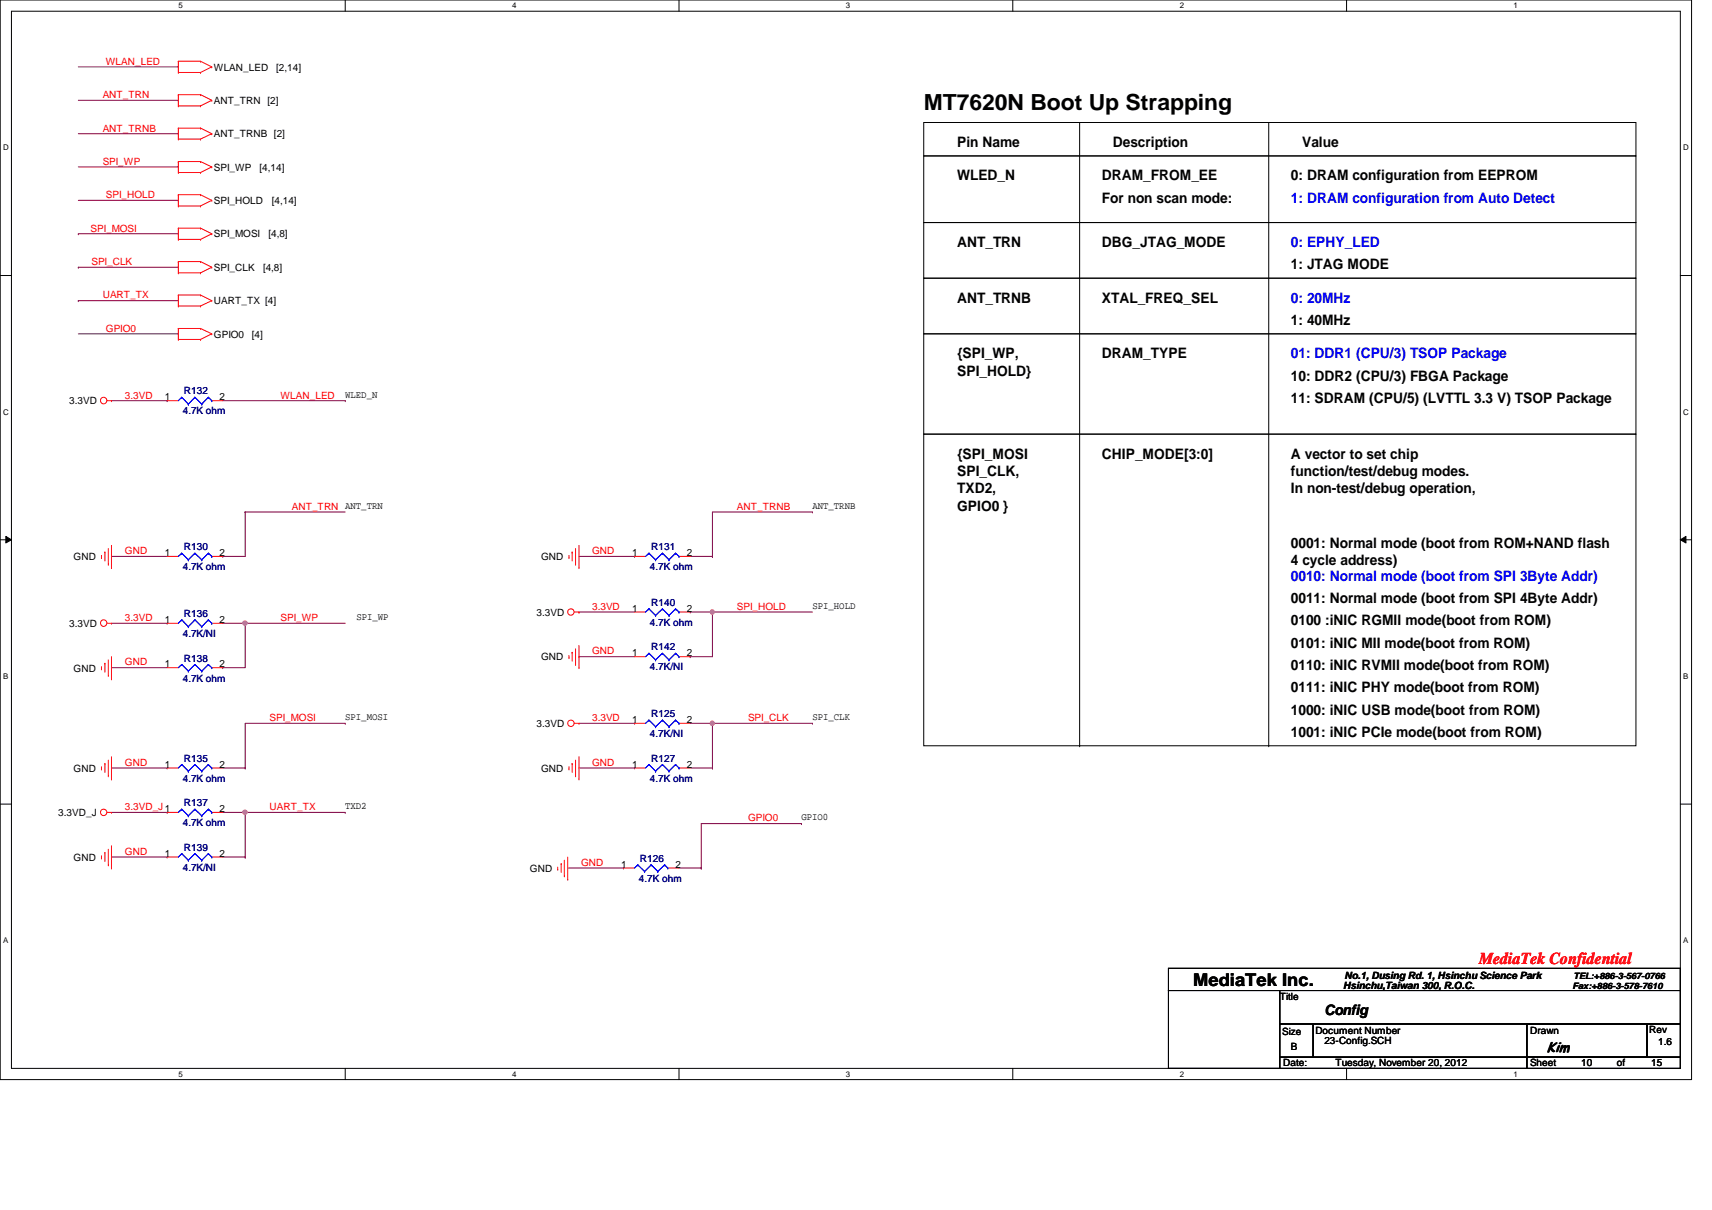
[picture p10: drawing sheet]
<svg xmlns="http://www.w3.org/2000/svg" width="297mm" height="210mm" viewBox="0 0 297 210" stroke-linecap="round" stroke-linejoin="round" font-family="sans-serif">
<path d="M0 0h293.5v187.3h-293.5zM2 1.9h289.5v183.4h-289.5z" fill="none" stroke="#000" stroke-width=".17"/>
<g fill="#fff">
<path d="M30.9 .2h.8v1.5h-.8z"/>
<path d="M30.9 185.5h.8v1.6h-.8z"/>
</g>
<path d="M59.9 0v1.9M59.9 185.3v2" fill="none" stroke="#000" stroke-width=".17"/>
<g fill="#fff">
<path d="M88.9 .2h.7v1.5h-.7z"/>
<path d="M88.9 185.5h.7v1.6h-.7z"/>
</g>
<path d="M117.8 0v1.9M117.8 185.3v2" fill="none" stroke="#000" stroke-width=".17"/>
<g fill="#fff">
<path d="M146.8 .2h.7v1.5h-.7z"/>
<path d="M146.8 185.5h.7v1.6h-.7z"/>
</g>
<path d="M175.7 0v1.9M175.7 185.3v2" fill="none" stroke="#000" stroke-width=".17"/>
<g fill="#fff">
<path d="M204.7 .2h.7v1.5h-.7z"/>
<path d="M204.7 185.5h.7v1.6h-.7z"/>
</g>
<path d="M233.6 0v1.9M233.6 185.3v2" fill="none" stroke="#000" stroke-width=".17"/>
<g fill="#fff">
<path d="M262.6 .2h.8v1.5h-.8z"/>
<path d="M262.6 185.5h.8v1.6h-.8z"/>
<path d="M.5 24.8h1v1.6h-1z"/>
<path d="M292.1 24.8h.9v1.6h-.9z"/>
<path d="M.5 70.7h1v1.5h-1z"/>
<path d="M292.1 70.7h.9v1.5h-.9z"/>
</g>
<path d="M0 47.8h2M291.5 47.8h2" fill="none" stroke="#000" stroke-width=".17"/>
<g fill="#fff">
<path d="M.5 116.5h.9v1.6h-.9z"/>
<path d="M292.1 116.5h.8v1.6h-.8z"/>
</g>
<path d="M0 93.6h2M1 93l1 .6-1 .6zM291.5 93.6l1-.6v1.2zM291.5 93.6h2" fill="none" stroke="#000" stroke-width=".17"/>
<path d="M1 93l1 .6-1 .6zM291.5 93.6l1-.6v1.2z" fill="#000"/>
<g fill="#fff">
<path d="M.5 162.4h.9v1.5h-.9z"/>
<path d="M292.1 162.4h.8v1.5h-.8z"/>
</g>
<path d="M0 139.5h2M291.5 139.5h2" fill="none" stroke="#000" stroke-width=".17"/>
<g fill="none" stroke="#800040" stroke-width=".17">
<path d="M13.6 23.2h17.3M30.9 23.2h.1M19.3 115.8h.1M19.3 115.8h9.7M38.6 115.8h.1M42.5 108.1h.1M42.5 108.1v7.7h-3.9M42.5 108.1h17.4M19.3 133.2h9.7M29 133.2h.1M38.6 133.2h3.9M42.5 133.2h.1"/>
<path d="M59.9 125.5h.1M59.9 125.5h-17.4v7.7M100.5 125.5h9.6M110.1 125.5h.1M119.8 125.5h3.8M123.6 125.5h.1"/>
</g>
<circle cx="123.6" cy="125.5" r=".38" fill="#f0f"/>
<circle cx="123.6" cy="125.5" r=".38" fill="none" stroke="#f0f" stroke-width=".17"/>
<g fill="none" stroke="#800040" stroke-width=".17">
<path d="M13.6 11.6h17.3M13.6 17.4h17.3M30.9 11.6h.1M30.9 17.4h.1M13.6 57.9h17.3M30.9 57.9h.1M19.3 69.5h9.7M29 69.5h.1M38.6 69.5h21.3M59.9 69.5h.1M19.3 96.5h.1M19.3 96.5h9.7"/>
<path d="M38.6 96.5h.1M42.5 88.8h.1M42.5 88.8h17.4M42.5 88.8v7.7h-3.9M100.5 96.5h9.6M110.1 96.5h.1M119.8 96.5h3.8M123.6 96.5h.1M141 88.8h.1M141 88.8h-17.4v7.7M100.5 133.2h9.6M110.1 133.2h.1"/>
<path d="M119.8 133.2h3.8M123.6 133.2h.1M141 125.5h.1M141 125.5h-17.4v7.7M19.3 140.9h9.7M29 140.9h.1M42.5 148.7h.1M59.9 140.9h.1M59.9 140.9h-17.4v7.8M98.5 150.6h9.7M108.2 150.6h.1M117.8 150.6h3.9"/>
<path d="M121.7 150.6h.1M139.1 142.9h.1M139.1 142.9h-17.4v7.7"/>
</g>
<circle cx="42.5" cy="140.9" r=".37" fill="#f0f"/>
<circle cx="42.5" cy="140.9" r=".37" fill="none" stroke="#f0f" stroke-width=".17"/>
<path d="M123.6 106.2h.1M123.6 106.2v7.7M19.3 148.7h9.7M29 148.7h.1M38.6 148.7h3.9M38.6 140.9h3.9M42.5 140.9h.1M42.5 148.7h.1" fill="none" stroke="#800040" stroke-width=".17"/>
<circle cx="123.6" cy="106.2" r=".38" fill="#f0f"/>
<circle cx="123.6" cy="106.2" r=".38" fill="none" stroke="#f0f" stroke-width=".17"/>
<g fill="none" stroke="#800040" stroke-width=".17">
<path d="M13.6 34.8h17.3M13.6 29h17.3M30.9 34.8h.1M30.9 29h.1M13.6 52.2h.1M13.6 46.4h.1M13.6 40.6h.1M13.6 52.2h17.3M13.6 46.4h17.3M13.6 40.6h17.3M19.3 108.1h9.7M29 108.1h.1"/>
<path d="M38.6 108.1h3.9M42.5 108.1h.1M100.5 113.9h.1M100.5 106.2h.1M100.5 106.2h9.6M100.5 113.9h9.6M119.8 113.9h.1M119.8 106.2h.1M119.8 106.2h21.2M119.8 113.9h3.8M123.6 106.2h.1"/>
</g>
<circle cx="42.5" cy="108.1" r=".37" fill="#f0f"/>
<circle cx="42.5" cy="108.1" r=".37" fill="none" stroke="#f0f" stroke-width=".17"/>
<g fill="none" stroke="#f00" stroke-width=".17">
<path d="M30.9 12.6h.1M30.9 10.6h.1M30.9 18.4h.1M30.9 16.4h.1M30.9 10.6v2M30.9 16.4v2M30.9 10.6h3.9M30.9 12.6h3.9M30.9 16.4h3.9M30.9 18.4h3.9M34.8 10.6h.1M34.8 12.6h.1"/>
<path d="M34.8 16.4h.1M34.8 18.4h.1M34.8 10.6l1.9 1M34.8 16.4l1.9 1M36.7 11.6h.1M36.7 17.4h.1M36.7 11.6l-1.9 1M36.7 17.4l-1.9 1M30.9 24.1h.1M30.9 22.2h.1M30.9 39.6h.1M30.9 35.7h.1"/>
<path d="M30.9 33.8h.1M30.9 29.9h.1M30.9 28h.1M30.9 22.2h3.9M30.9 24.1h3.9M30.9 22.2v1.9M30.9 28v1.9M30.9 33.8v1.9M30.9 39.6v1.9M30.9 39.6h3.9M30.9 33.8h3.9M30.9 35.7h3.9"/>
<path d="M30.9 28h3.9M30.9 29.9h3.9M34.8 22.2h.1M34.8 24.1h.1M34.8 39.6h.1M34.8 33.8h.1M34.8 35.7h.1M34.8 28h.1M34.8 29.9h.1M34.8 22.2l1.9 1M34.8 39.6l1.9 1M34.8 33.8l1.9 1"/>
<path d="M34.8 28l1.9 1M36.7 23.2h.1M36.7 34.8h.1M36.7 29h.1M36.7 23.2l-1.9 .9M36.7 34.8l-1.9 .9M36.7 29l-1.9 .9M30.9 58.9h.1M30.9 57h.1M30.9 51.2h.1M30.9 53.1h.1M30.9 47.3h.1"/>
<path d="M30.9 45.4h.1M30.9 41.5h.1M30.9 45.4v1.9M30.9 51.2v1.9M30.9 57v1.9M30.9 57h3.9M30.9 58.9h3.9M30.9 51.2h3.9M30.9 53.1h3.9M30.9 45.4h3.9M30.9 47.3h3.9M30.9 41.5h3.9"/>
<path d="M34.8 57h.1M34.8 58.9h.1M34.8 51.2h.1M34.8 53.1h.1M34.8 45.4h.1M34.8 47.3h.1M34.8 41.5h.1M34.8 57l1.9 .9M34.8 51.2l1.9 1M34.8 45.4l1.9 1M36.7 57.9h.1M36.7 52.2h.1"/>
<path d="M36.7 46.4h.1M36.7 40.6h.1M36.7 57.9l-1.9 1M36.7 52.2l-1.9 .9M36.7 46.4l-1.9 .9M36.7 40.6l-1.9 .9M18.6 69.5h.7M19.3 69.5h.1M29 69.5h1.9M36.7 69.5h1.9M17.6 96.7h.1M17.6 96.4v.3"/>
<path d="M18.2 95.8h.1M18.2 95.8v1.5M18.8 97.9h.1M18.8 95.2v2.7M19.3 98.5h.1M19.3 94.6v3.9M29 96.5h1.9M36.7 96.5h1.9M98.7 96.7h.1M98.7 96.4v.3M99.3 95.8h.1M99.3 95.8v1.5"/>
<path d="M99.9 97.9h.1M99.9 95.2v2.7M100.5 98.5h.1M100.5 94.6v3.9M110.1 96.5h1.9M117.8 96.5h2M17.6 116h.1M17.6 115.7v.3M18.2 115.1h.1M18.2 115.1v1.5M18.6 108.1h.7M18.8 117.2h.1"/>
<path d="M18.8 114.5v2.7M19.3 117.8h.1M19.3 108.1h.1M19.3 113.9v3.9M29 108.1h1.9M29 115.8h1.9M36.7 108.1h1.9M36.7 115.8h1.9M98.7 114.1h.1M98.7 113.7v.4M99.3 113.2h.1M99.3 113.2v1.5"/>
<path d="M99.6 106.2h.9M99.9 115.3h.1M99.9 112.6v2.7M100.5 106.2h.1M100.5 115.8h.1M100.5 112v3.8M110.1 106.2h1.9M110.1 113.9h1.9M117.8 106.2h2M117.8 113.9h2M17.6 133.4h.1M17.6 133v.4"/>
<path d="M18.2 132.5h.1M18.2 132.5v1.5M18.8 134.6h.1M18.8 131.9v2.7M19.3 135.1h.1M19.3 131.3v3.8M29 133.2h1.9M36.7 133.2h1.9M98.7 133.4h.1M98.7 133v.4M99.3 132.5h.1M99.3 132.5v1.5"/>
<path d="M99.6 125.5h.9M99.9 134.6h.1M99.9 131.9v2.7M100.5 125.5h.1M100.5 135.1h.1M100.5 131.3v3.8M110.1 125.5h1.9M110.1 133.2h1.9M117.8 125.5h2M117.8 133.2h2M17.6 148.8h.1M17.6 148.5v.3"/>
<path d="M18.2 147.9h.1M18.2 147.9v1.5M18.6 140.9h.7M18.8 150h.1M18.8 147.3v2.7M19.3 150.6h.1M19.3 140.9h.1M19.3 146.7v3.9M29 140.9h1.9M29 148.7h1.9M36.7 140.9h1.9M36.7 148.7h1.9"/>
<path d="M96.8 150.8h.1M96.8 150.4v.4M97.4 149.8h.1M97.4 149.8v1.5M97.9 151.9h.1M97.9 149.2v2.7M98.5 152.5h.1M98.5 148.7v3.8M108.2 150.6h1.9M115.9 150.6h1.9"/>
<circle cx="18" cy="69.5" r=".56"/>
<circle cx="18" cy="108.1" r=".56"/>
<circle cx="99" cy="106.2" r=".56"/>
<circle cx="99" cy="125.5" r=".56"/>
<circle cx="18" cy="140.9" r=".56"/>
</g>
<g fill="none" stroke="#000" stroke-width=".17">
<path d="M160.3 21.3h123.5v5.8h-123.5zM160.3 27.1h123.5v11.5h-123.5zM160.3 38.6h123.5v9.7h-123.5zM187.3 21.3v108.1M220.1 21.3v108.1M160.3 48.3h123.5v9.6h-123.5zM160.3 57.9h123.5v17.4h-123.5zM160.3 75.3h123.5v54.1h-123.5zM187.3 129.4h.1M220.1 129.4h.1M202.7 168h88.8v3.8h-88.8zM202.7 171.8h19.3v13.5h-19.3z"/>
<path d="M222 171.8h69.5v5.8h-69.5zM222 177.6h5.8v5.8h-5.8zM227.8 177.6h57.9v5.8h-57.9zM264.9 177.6h20.8v5.8h-20.8zM264.9 177.6h.1M264.9 177.6v5.8M285.7 177.6h5.8v5.8h-5.8zM222 183.4h42.9v1.9h-42.9zM264.9 183.4h26.6v1.9h-26.6z"/>
</g>
<g fill="none" stroke="#00f" stroke-width=".17">
<path d="M31.5 68.9h.1M31.5 68.9l-.6 .6M31.5 68.9l1.2 1.2M32.7 70.1h.1M33.8 68.9h.1M33.8 68.9l-1.1 1.2M33.8 68.9l1.2 1.2M35 70.1h.1M36.1 68.9h.1M36.1 68.9l-1.1 1.2M36.1 68.9l.6 .6M36.7 69.5h.1"/>
<path d="M31.5 96h.1M31.5 96l-.6 .5M31.5 96l1.2 1.1M32.7 97.1h.1M33.8 96h.1M33.8 96l-1.1 1.1M33.8 96l1.2 1.1M35 97.1h.1M36.1 96h.1M36.1 96l-1.1 1.1M36.1 96l.6 .5M36.7 96.5h.1"/>
<path d="M112.6 96h.1M112.6 96l-.6 .5M112.6 96l1.1 1.1M113.7 97.1h.1M114.9 96h.1M114.9 96l-1.2 1.1M114.9 96l1.2 1.1M116.1 97.1h.1M117.2 96h.1M117.2 96l-1.1 1.1M117.2 96l.6 .5M117.8 96.5h.1"/>
<path d="M31.5 115.3h.1M31.5 107.5h.1M31.5 115.3l-.6 .5M31.5 115.3l1.2 1.1M31.5 107.5l-.6 .6M31.5 107.5l1.2 1.2M32.7 116.4h.1M32.7 108.7h.1M33.8 115.3h.1M33.8 107.5h.1M33.8 115.3l-1.1 1.1M33.8 115.3l1.2 1.1"/>
<path d="M33.8 107.5l-1.1 1.2M33.8 107.5l1.2 1.2M35 116.4h.1M35 108.7h.1M36.1 115.3h.1M36.1 107.5h.1M36.1 115.3l-1.1 1.1M36.1 115.3l.6 .5M36.1 107.5l-1.1 1.2M36.1 107.5l.6 .6M36.7 115.8h.1M36.7 108.1h.1"/>
<path d="M112.6 113.3h.1M112.6 105.6h.1M112.6 113.3l-.6 .6M112.6 113.3l1.1 1.2M112.6 105.6l-.6 .6M112.6 105.6l1.1 1.2M113.7 114.5h.1M113.7 106.8h.1M114.9 113.3h.1M114.9 105.6h.1M114.9 113.3l-1.2 1.2M114.9 113.3l1.2 1.2"/>
<path d="M114.9 105.6l-1.2 1.2M114.9 105.6l1.2 1.2M116.1 114.5h.1M116.1 106.8h.1M117.2 113.3h.1M117.2 105.6h.1M117.2 113.3l-1.1 1.2M117.2 113.3l.6 .6M117.2 105.6l-1.1 1.2M117.2 105.6l.6 .6M117.8 113.9h.1M117.8 106.2h.1"/>
<path d="M31.5 132.6h.1M31.5 132.6l-.6 .6M31.5 132.6l1.2 1.2M32.7 133.8h.1M33.8 132.6h.1M33.8 132.6l-1.1 1.2M33.8 132.6l1.2 1.2M35 133.8h.1M36.1 132.6h.1M36.1 132.6l-1.1 1.2M36.1 132.6l.6 .6M36.7 133.2h.1"/>
<path d="M112.6 124.9h.1M112.6 132.6h.1M112.6 124.9l-.6 .6M112.6 124.9l1.1 1.2M112.6 132.6l-.6 .6M112.6 132.6l1.1 1.2M113.7 126.1h.1M113.7 133.8h.1M114.9 124.9h.1M114.9 132.6h.1M114.9 124.9l-1.2 1.2M114.9 124.9l1.2 1.2"/>
<path d="M114.9 132.6l-1.2 1.2M114.9 132.6l1.2 1.2M116.1 126.1h.1M116.1 133.8h.1M117.2 124.9h.1M117.2 132.6h.1M117.2 124.9l-1.1 1.2M117.2 124.9l.6 .6M117.2 132.6l-1.1 1.2M117.2 132.6l.6 .6M117.8 125.5h.1M117.8 133.2h.1"/>
<path d="M31.5 148.1h.1M31.5 140.4h.1M31.5 148.1l-.6 .6M31.5 148.1l1.2 1.1M31.5 140.4l-.6 .5M31.5 140.4l1.2 1.1M32.7 149.2h.1M32.7 141.5h.1M33.8 148.1h.1M33.8 140.4h.1M33.8 148.1l-1.1 1.1M33.8 148.1l1.2 1.1"/>
<path d="M33.8 140.4l-1.1 1.1M33.8 140.4l1.2 1.1M35 149.2h.1M35 141.5h.1M36.1 148.1h.1M36.1 140.4h.1M36.1 148.1l-1.1 1.1M36.1 148.1l.6 .6M36.1 140.4l-1.1 1.1M36.1 140.4l.6 .5M36.7 148.7h.1M36.7 140.9h.1"/>
<path d="M110.7 150h.1M110.7 150l-.6 .6M110.7 150l1.1 1.2M111.8 151.2h.1M113 150h.1M113 150l-1.2 1.2M113 150l1.1 1.2M114.1 151.2h.1M115.3 150h.1M115.3 150l-1.2 1.2M115.3 150l.6 .6M115.9 150.6h.1"/>
</g>
<circle cx="123.6" cy="125.5" r=".38" fill="#f0f"/>
<circle cx="123.6" cy="125.5" r=".38" fill="none" stroke="#f0f" stroke-width=".17"/>
<circle cx="42.5" cy="140.9" r=".37" fill="#f0f"/>
<circle cx="42.5" cy="140.9" r=".37" fill="none" stroke="#f0f" stroke-width=".17"/>
<circle cx="123.6" cy="106.2" r=".38" fill="#f0f"/>
<circle cx="123.6" cy="106.2" r=".38" fill="none" stroke="#f0f" stroke-width=".17"/>
<circle cx="42.5" cy="108.1" r=".37" fill="#f0f"/>
<circle cx="42.5" cy="108.1" r=".37" fill="none" stroke="#f0f" stroke-width=".17"/>
<text font-size="3.9" x="160.3" y="19">MT7620N Boot Up Strapping</text>
<text font-size="3" x="207" y="171">MediaTek Inc.</text>
<text font-size="2.9" fill="#f00" x="256.6" y="167.3">MediaTek Confidential</text>
<g font-size="2.5">
<text x="166.1" y="25.5">Pin Name</text>
<text x="193.1" y="25.5">Description</text>
<text x="225.9" y="25.5">Value</text>
<text x="166.1" y="31.3">WLED_N</text>
<text x="191.2" y="31.3">DRAM_FROM_EE</text>
<text x="191.2" y="35.2">For non scan mode:</text>
<text x="224" y="31.3">0: DRAM configuration from EEPROM</text>
<text x="166.1" y="42.9">ANT_TRN</text>
<text x="191.2" y="42.9">DBG_JTAG_MODE</text>
<text x="224" y="46.7">1: JTAG MODE</text>
<text x="166.1" y="52.5">ANT_TRNB</text>
<text x="191.2" y="52.5">XTAL_FREQ_SEL</text>
<text x="224" y="56.4">1: 40MHz</text>
<text x="166.1" y="62.2">{SPI_WP,</text>
<text x="166.1" y="65.2">SPI_HOLD}</text>
<text x="191.2" y="62.2">DRAM_TYPE</text>
<text x="224" y="66">10: DDR2 (CPU/3) FBGA Package</text>
<text x="224" y="69.9">11: SDRAM (CPU/5) (LVTTL 3.3 V) TSOP Package</text>
<text x="166.1" y="79.5">{SPI_MOSI</text>
<text x="166.1" y="82.5">SPI_CLK,</text>
<text x="191.2" y="79.5">CHIP_MODE[3:0]</text>
<text x="224" y="79.5">A vector to set chip</text>
<text x="224" y="82.5">function/test/debug modes.</text>
<text x="166.1" y="85.6">TXD2,</text>
<text x="166.1" y="88.6">GPIO0 }</text>
<text x="224" y="85.6">In non-test/debug operation,</text>
<text x="224" y="95">0001: Normal mode (boot from ROM+NAND flash</text>
<text x="224" y="98">4 cycle address)</text>
<text x="224" y="104.6">0011: Normal mode (boot from SPI 4Byte Addr)</text>
<text x="224" y="108.5">0100 :iNIC RGMII mode(boot from ROM)</text>
<text x="224" y="112.4">0101: iNIC MII mode(boot from ROM)</text>
<text x="224" y="116.2">0110: iNIC RVMII mode(boot from ROM)</text>
<text x="224" y="120.1">0111: iNIC PHY mode(boot from ROM)</text>
<text x="224" y="124">1000: iNIC USB mode(boot from ROM)</text>
<text x="224" y="127.8">1001: iNIC PCIe mode(boot from ROM)</text>
<text x="229.8" y="176">Config</text>
</g>
<g font-size="2.5" fill="#00f">
<text x="224" y="35.2">1: DRAM configuration from Auto Detect</text>
<text x="224" y="42.9">0: EPHY_LED</text>
<text x="224" y="52.5">0: 20MHz</text>
<text x="224" y="62.2">01: DDR1 (CPU/3) TSOP Package</text>
<text x="224" y="100.8">0010: Normal mode (boot from SPI 3Byte Addr)</text>
</g>
<text font-size="2.4" x="268.4" y="182.4">Kim</text>
<g font-size="1.7" fill="#f00">
<text x="18.4" y="11.2">WLAN_LED</text>
<text x="17.8" y="17">ANT_TRN</text>
<text x="17.8" y="22.8">ANT_TRNB</text>
<text x="17.8" y="28.6">SPI_WP</text>
<text x="18.4" y="34.4">SPI_HOLD</text>
<text x="15.7" y="40.2">SPI_MOSI</text>
<text x="15.9" y="46">SPI_CLK</text>
<text x="17.8" y="51.8">UART_TX</text>
<text x="18.4" y="57.5">GPIO0</text>
<text x="21.7" y="69.1">3.3VD</text>
<text x="48.7" y="69.1">WLAN_LED</text>
<text x="50.6" y="88.4">ANT_TRN ANT_TRN</text>
<text x="127.8" y="88.4">ANT_TRNB</text>
<text x="21.7" y="96.1">GND</text>
<text x="102.7" y="96.1">GND</text>
<text x="21.7" y="107.7">3.3VD</text>
<text x="48.7" y="107.7">SPI_WP</text>
<text x="102.7" y="105.8">3.3VD</text>
<text x="127.8" y="105.8">SPI_HOLD</text>
<text x="102.7" y="113.5">GND</text>
<text x="21.7" y="115.4">GND</text>
<text x="46.8" y="125.1">SPI_MOSI</text>
<text x="102.7" y="125.1">3.3VD</text>
<text x="129.8" y="125.1">SPI_CLK</text>
<text x="21.7" y="132.8">GND</text>
<text x="102.7" y="132.8">GND</text>
<text x="21.7" y="140.5">3.3VD_J1</text>
<text x="46.8" y="140.5">UART_TX</text>
<text x="129.8" y="142.5">GPIO0</text>
<text x="21.7" y="148.3">GND</text>
<text x="100.8" y="150.2">GND</text>
</g>
<g font-size="1.7">
<text x="37.1" y="12.2">WLAN_LED</text>
<text x="47.9" y="12.2">[2,14]</text>
<text x="37.1" y="23.8">ANT_TRNB [2]</text>
<text x="37.1" y="18">ANT_TRN [2]</text>
<text x="37.1" y="29.6">SPI_WP</text>
<text x="45" y="29.6">[4,14]</text>
<text x="37.1" y="35.4">SPI_HOLD</text>
<text x="47.2" y="35.4">[4,14]</text>
<text x="37.1" y="41.2">SPI_MOSI</text>
<text x="46.6" y="41.2">[4,8]</text>
<text x="37.1" y="47">SPI_CLK</text>
<text x="45.6" y="47">[4,8]</text>
<text x="37.1" y="52.8">UART_TX [4]</text>
<text x="37.1" y="58.6">GPIO0</text>
<text x="43.7" y="58.6">[4]</text>
<text x="12" y="70.1">3.3VD</text>
<text x="28.6" y="69.5">1</text>
<text x="38.1" y="69.5">2</text>
<text x="59.9" y="69">WLED_N</text>
<text x="141" y="88.3">ANT_TRNB</text>
<text x="12.8" y="97.2">GND</text>
<text x="28.6" y="96.5">1</text>
<text x="38.1" y="96.5">2</text>
<text x="93.9" y="97.2">GND</text>
<text x="109.7" y="96.5">1</text>
<text x="119.2" y="96.5">2</text>
<text x="61.8" y="107.6">SPI_WP</text>
<text x="93.1" y="106.8">3.3VD</text>
<text x="109.7" y="106.1">1</text>
<text x="119.2" y="106.1">2</text>
<text x="141" y="105.7">SPI_HOLD</text>
<text x="12" y="108.8">3.3VD</text>
<text x="28.6" y="108.1">1</text>
<text x="38.1" y="108.1">2</text>
<text x="109.7" y="113.9">1</text>
<text x="119.2" y="113.9">2</text>
<text x="12.8" y="116.5">GND</text>
<text x="28.6" y="115.8">1</text>
<text x="38.1" y="115.8">2</text>
<text x="93.9" y="114.6">GND</text>
<text x="59.9" y="125">SPI_MOSI</text>
<text x="109.7" y="125.4">1</text>
<text x="119.2" y="125.4">2</text>
<text x="141" y="125">SPI_CLK</text>
<text x="93.1" y="126.2">3.3VD</text>
<text x="12.8" y="133.9">GND</text>
<text x="28.6" y="133.2">1</text>
<text x="38.1" y="133.2">2</text>
<text x="93.9" y="133.9">GND</text>
<text x="109.7" y="133.2">1</text>
<text x="119.2" y="133.2">2</text>
<text x="10.1" y="141.6">3.3VD_J</text>
<text x="38.1" y="140.9">2</text>
<text x="59.9" y="140.4">TXD2</text>
<text x="139.1" y="142.3">GPIO0</text>
<text x="12.8" y="149.3">GND</text>
<text x="28.6" y="148.6">1</text>
<text x="38.1" y="148.6">2</text>
<text x="91.9" y="151.2">GND</text>
<text x="107.8" y="150.5">1</text>
<text x="117.2" y="150.5">2</text>
<text x="222" y="173.4">Title</text>
<text x="233" y="171.5">Hsinchu,Taiwan 300, R.O.C.</text>
<text x="233.3" y="169.8">No.1, Dusing Rd. 1, Hsinchu Science Park</text>
<text x="222.5" y="179.6">Size</text>
<text x="228.2" y="179.4">Document Number</text>
<text x="265.5" y="179.4">Drawn</text>
<text x="286.1" y="179.2">Rev</text>
<text x="222.6" y="185">Date:</text>
<text x="224" y="182.1">B</text>
<text x="229.8" y="181.1">23-Config.SCH</text>
<text x="231.7" y="185">Tuesday, November 20, 2012</text>
<text x="265.5" y="185">Sheet</text>
<text x="274.4" y="185">10</text>
<text x="280.5" y="185">of</text>
<text x="286.5" y="185">15</text>
<text x="287.7" y="181.4">1.6</text>
</g>
<g font-size="1.7" fill="#000080">
<text x="31.7" y="71.9">4.7K ohm</text>
<text x="31.9" y="68.4">R132</text>
<text x="31.9" y="95.5">R130</text>
<text x="113" y="95.5">R131</text>
<text x="31.7" y="98.9">4.7K ohm</text>
<text x="112.8" y="98.9">4.7K ohm</text>
<text x="31.9" y="107">R136</text>
<text x="113" y="105.1">R140</text>
<text x="31.7" y="110.5">4.7K/NI</text>
<text x="112.8" y="108.6">4.7K ohm</text>
<text x="113" y="112.8">R142</text>
<text x="31.7" y="118.2">4.7K ohm</text>
<text x="31.9" y="114.8">R138</text>
<text x="112.8" y="116.3">4.7K/NI</text>
<text x="113" y="124.4">R125</text>
<text x="112.8" y="127.9">4.7K/NI</text>
<text x="31.7" y="135.6">4.7K ohm</text>
<text x="31.9" y="132.1">R135</text>
<text x="112.8" y="135.6">4.7K ohm</text>
<text x="113" y="132.1">R127</text>
<text x="31.7" y="143.3">4.7K ohm</text>
<text x="31.9" y="139.8">R137</text>
<text x="31.9" y="147.6">R139</text>
<text x="111" y="149.5">R126</text>
<text x="31.7" y="151">4.7K/NI</text>
<text x="110.9" y="153">4.7K ohm</text>
</g>
<g font-size="1.5">
<text x="272.8" y="171.5">Fax:+886-3-578-7610</text>
<text x="273" y="169.8">TEL:+886-3-567-0766</text>
</g>
<g font-size="1.4">
<text x="30.9" y="1.4">5</text>
<text x="88.9" y="1.4">4</text>
<text x="146.8" y="1.4">3</text>
<text x="204.7" y="1.4">2</text>
<text x="262.6" y="1.4">1</text>
<text x=".5" y="26.1">D</text>
<text x="292.1" y="26.1">D</text>
<text x=".5" y="71.9">C</text>
<text x="292.1" y="71.9">C</text>
<text x=".5" y="117.8">B</text>
<text x="292.1" y="117.8">B</text>
<text x=".5" y="163.6">A</text>
<text x="292.1" y="163.6">A</text>
<text x="30.9" y="186.8">5</text>
<text x="88.9" y="186.8">4</text>
<text x="146.8" y="186.8">3</text>
<text x="204.7" y="186.8">2</text>
<text x="262.6" y="186.8">1</text>
</g>
</svg>
